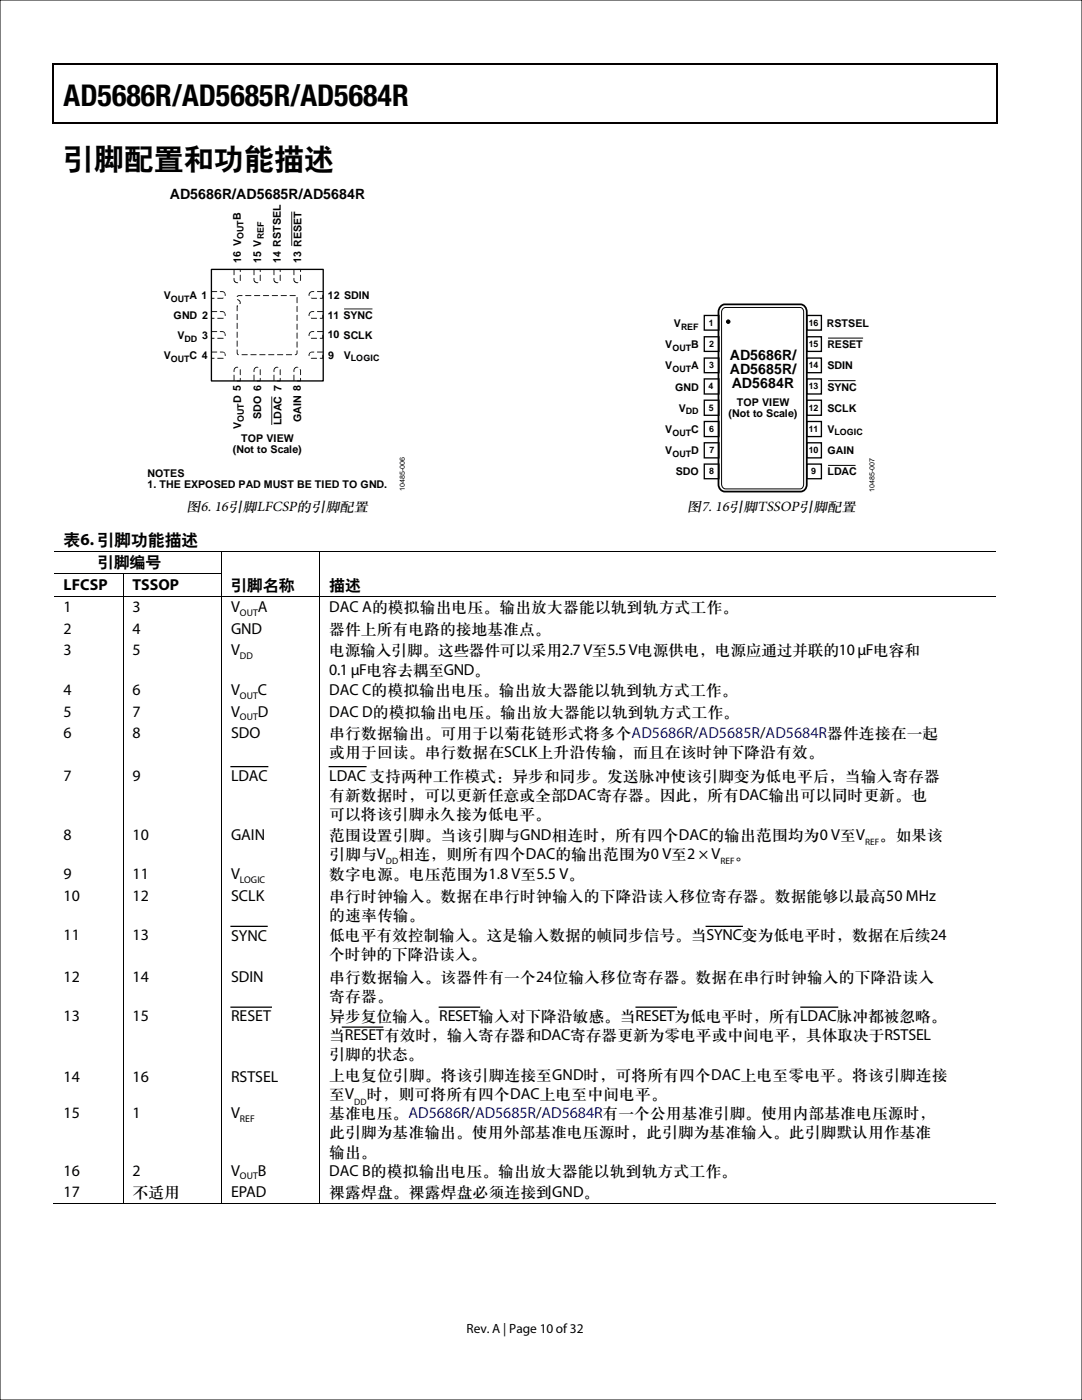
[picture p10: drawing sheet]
<svg xmlns="http://www.w3.org/2000/svg" width="216mm" height="279mm" viewBox="0 0 216 279" stroke-linecap="round" stroke-linejoin="round" font-family="sans-serif">
<g fill="none" stroke="#000" stroke-width=".2">
<path d="M144.2 61.6l.6-.2h14.9a.8 .8 0 0 1 .7 .8v34.4a.84 .84 0 0 1-.7 1h-14.9a.9 .9 0 0 1-.8-1v-34.4zM165.2 76h5.5M165.2 67.5h7M165.2 92.9h5.5M10.8 110h33.3M10.8 114.5h13.7M10.8 119h13.7M24.6 114.6v4.3M24.6 119.1v121M24.6 114.5h19.5M24.6 119h19.5M44.2 110.1v4.3"/>
<path d="M44.2 114.6v4.3M44.2 119.1v121M44.3 110h19.4M44.3 119h19.4M63.8 110.1v4.3M63.8 114.6v4.3M63.8 119.1v121M63.9 110h134.9M63.9 119h134.9M10.5 240.2h14M24.6 240.2h19.5M44.3 240.2h19.4"/>
<path d="M63.9 240.2h134.9"/>
<circle cx="145.3" cy="64.2" r=".35"/>
</g>
<g fill="#000">
<path d="M10.5 12.7h.3v1h-.3zM198.8 12.7h.2v1h-.2zM198.8 12.7h.2v.3h-.2zM198.8 24.4h.2v.3h-.2zM24.5 114.4h.1v.2h-.1zM24.5 118.9h.1v.2h-.1zM44.1 109.9h.2v.2h-.2zM44.1 114.4h.2v.2h-.2zM44.1 118.9h.2v.2h-.2zM63.7 109.9h.2v.2h-.2zM63.7 114.4h.2v.2h-.2zM63.7 118.9h.2v.2h-.2z"/>
<path d="M24.5 240.1h.1v.2h-.1zM44.1 240.1h.2v.2h-.2zM63.7 240.1h.2v.2h-.2z"/>
<path d="M43.9 58.2v.1h.5a.78 .78 0 0 1 .5 .8l.1-.1a.78 .78 0 0 0-.3-.8 .78 .78 0 0 0-.8 0zM42.2 58.1v.3v-.2h1.1zM42.1 58.9v.6l.7 .1v-.1l-.5-.1v-.5zM43.4 59.5v.1l1.2-.1-.1-.1z"/>
<path d="M46.6 55.5a.73 .73 0 0 0 .2 .8 .73 .73 0 0 0 .7 .2v-.1a.92 .92 0 0 1-.8-1zM46.6 53.7l.1 1.2 .1-1.1zM47.3 53.7v.2h.6v.3l.1 .1v-.6zM47.9 54.8v1.3l.1-1.2z"/>
<path d="M50.6 55.5a.72 .72 0 0 0 .2 .8 .72 .72 0 0 0 .8 .1 .91 .91 0 0 1-.9-1zM50.6 53.7l.1 1.2 .1-1.1zM51.3 53.7v.2h.5v.3l.2 .1v-.6zM51.9 54.8v1.3l.1-1.2z"/>
<path d="M54.6 55.5a.71 .71 0 0 0 .2 .8 .71 .71 0 0 0 .8 .1 .91 .91 0 0 1-.9-1zM54.7 53.7v1.2zM55.3 53.7l.1 .2h.4v.3l.2 .1v-.6zM55.9 54.8v1.3l.1-1.2z"/>
<path d="M58.6 55.5a.71 .71 0 0 0 .2 .8 .71 .71 0 0 0 .7 .1 .91 .91 0 0 1-.8-1zM58.6 53.8l.1 1.1v-1.1zM59.3 53.7l.1 .2h.5v.4l.2-.1-.1-.5zM59.9 54.8v1.3l.2-.2v-1z"/>
<path d="M57.8 59h1.2zM59.3 59.3v1.2zM59.3 61v1.3zM59.3 62.8v1.3zM59.2 64.7l.1 1.1 .1-1.1zM59.2 66.4l.1 1.2 .1-1.2zM59.3 68.1v1.3zM59.2 70v.6l-.4 .3a.42 .42 0 0 0 .6-.5l-.1-.5zM57.1 70.7v.2l1.2-.1zM55.3 70.7l.1 .2 1.1-.1zM53.5 70.7l.1 .2 1.2-.1zM51.8 70.7v.2l1.2-.1zM50 70.7l.1 .2 1.1-.1zM48.2 70.7l.1 .2 1.1-.1zM47.2 69.8l.1 .8 .3 .3 .1-.1-.3-.4v-.6zM47.2 68l.1 1.2 .1-1.2zM47.2 66.2l.1 1.2 .1-1.1zM47.2 64.5l.1 1.1 .1-1.1zM47.2 62.7l.1 1.2 .1-1.2zM47.2 61l.1 1.1v-1.1h.2zM47.3 59.8a.78 .78 0 0 1 .6 .9 .56 .56 0 0 0 0-.7 .56 .56 0 0 0-.6-.2zM47.3 59l-.1 .2 .2 .1 .3-.2 .7-.1-.7-.1zM49 58.9v.2l1.2-.1zM50.8 58.9v.2l1.1-.1zM52.5 58.9v.2l1.2-.1zM54.2 59h1.3zM56 59h1.2z"/>
<path d="M61.8 58.3l-.2 .5 .2 .3a.71 .71 0 0 1 .9-.8v-.1a.8 .8 0 0 0-.9 .1zM63.3 58.2v.1l1.2-.1zM64.3 58.9v.5l-.5 .1 .1 .1 .6-.1v-.6zM62 59.4l.3 .2 1-.1z"/>
<path d="M43.9 70.2l.1 .1 .8 .1 .1 .7 .1-.2a.79 .79 0 0 0-1.1-.7zM42.2 70.2v.1h1.1zM42.1 70.9l.1 .7 .6-.1v-.1h-.5v-.5zM43.4 71.4v.2l1.2-.1v-.1z"/>
<path d="M43.9 66.1v.2l.9 .1v.6l.2 .1a.8 .8 0 0 0-.3-.9 .8 .8 0 0 0-.8-.1zM42.2 66.1v.3v-.2h1.1zM42.1 66.9v.6l.7 .1v-.2h-.5v-.5zM43.4 67.4v.2l1.2-.1z"/>
<path d="M43.9 62.1v.2l.9 .2v.5h.2a.79 .79 0 0 0-.3-.8 .79 .79 0 0 0-.8-.1zM42.2 62.1v.3v-.2h1.1zM42.1 62.9v.6l.7 .1v-.2h-.5v-.5zM43.4 63.4v.2l1.2-.1v-.1z"/>
<path d="M46.8 73.4l-.2 .5 .1 .4a.77 .77 0 0 1 .8-.9l-.2-.2zM46.6 74.8l.1 1.2 .1-1.1zM47.3 75.9v.2h.6l.1-.7-.1 .1v.4zM47.9 73.7v1.2l.1-1.2z"/>
<path d="M50.8 73.4l-.2 .5 .1 .4a.79 .79 0 0 1 .7-.9h.2l-.3-.2zM50.6 74.8l.1 1.2 .1-1.1zM51.3 75.9v.2h.6l.1-.7-.2 .1v.4zM51.8 73.7l.1 1.2 .1-1.2z"/>
<path d="M54.8 73.4l-.2 .5 .1 .4a.79 .79 0 0 1 .7-.9h.2l-.3-.2zM54.6 74.8l.1 1.2 .1-1.1zM55.3 75.9l.1 .2h.5l.1-.7-.2 .1v.4zM55.9 73.7v1.2l.1-1.2z"/>
<path d="M58.8 73.4l-.2 .5 .1 .4a.78 .78 0 0 1 .7-.9l-.1-.2zM58.6 74.8l.1 1.2v-1.1zM59.3 75.9l.1 .2h.6l.1-.6-.2-.1v.5zM59.8 73.7l.2 1.2 .1-1-.1-.2z"/>
<path d="M61.8 70.4l-.2 .5 .2 .2a.62 .62 0 0 1 .2-.7 .62 .62 0 0 1 .6-.1l.1-.1h-.4zM63.3 70.2v.1h1.2zM64.3 70.8v.6h-.5l.1 .2 .6-.1v-.6zM62.1 71.4v.2l1.2-.1z"/>
<path d="M61.8 66.3l-.2 .6 .2 .2a.71 .71 0 0 1 .9-.8v-.1a.78 .78 0 0 0-.9 .1zM63.3 66.1v.2l1.2-.1zM64.3 66.8v.6h-.5l.1 .2 .6-.1v-.6zM62 67.4l.1 .2 1.2-.1z"/>
<path d="M61.8 62.3l-.2 .6 .2 .2a.71 .71 0 0 1 .9-.8v-.1a.78 .78 0 0 0-.9 .1zM63.3 62.1v.2l1.2-.1zM64.3 62.9v.5h-.5l.1 .2 .6-.1v-.6zM62 63.4l.1 .2 1.2-.1z"/>
<circle cx="145.3" cy="64.2" r=".35"/>
</g>
<g fill="none" stroke="#000" stroke-width=".25">
<path d="M10.5 12.8h188.3M10.7 13.7v11M198.9 13.7v11M10.5 24.5h188.3M46.1 153h7.3M65.7 153h7.3M46.1 184.9h7.2M140.9 184.9h7.2M46.1 201h8M68.3 205h8.1M87.7 201h8M126.9 201h8.1"/>
<path d="M159.8 201h7.3"/>
</g>
<g fill="none" stroke="#000" stroke-width=".27">
<path d="M42.2 53.8h22.3v22.2h-22.3zM140.5 63h3v2.9h-3zM140.5 67.2h3v2.9h-3zM140.5 71.5h3v2.9h-3zM140.5 75.6h3v3h-3zM140.5 79.9h3v3h-3zM161 63h2.9v2.9h-2.9zM161 67.2h2.9v2.9h-2.9zM161 71.5h2.9v2.9h-2.9zM161 75.6h2.9v3h-2.9zM161 79.9h2.9v3h-2.9zM140.5 84.1h3v3h-3z"/>
<path d="M140.5 88.4h3v3h-3zM140.5 92.6h3v2.9h-3zM161 84.1h2.9v3h-2.9zM161 88.4h2.9v3h-2.9zM161 92.6h2.9v2.9h-2.9z"/>
</g>
<path d="M58.2 42.2v6.9M54.2 79.1v5.7M68.7 61.7h5.6" fill="none" stroke="#231f20" stroke-width=".2"/>
<path d="M143.9 61l.7-.3h15.1a1.37 1.37 0 0 1 1.3 1.5v34.5a1.33 1.33 0 0 1-1.3 1.4h-15.1a1.35 1.35 0 0 1-1.2-1.4v-34.5v-.4z" fill="none" stroke="#000" stroke-width=".35"/>
<g fill="#040000">
<path d="M198.8 24.4h.2v.3h-.2z"/>
<path d="M10.5 12.7h.3v1h-.3z"/>
</g>
<path d="M10.5 12.8h188.3" fill="none" stroke="#040000" stroke-width=".25"/>
<g fill="#040000">
<path d="M198.8 12.7h.2v1h-.2z"/>
<path d="M198.8 12.7h.2v.3h-.2z"/>
</g>
<path d="M10.7 13.7v11M198.9 13.7v11M10.5 24.5h188.3" fill="none" stroke="#040000" stroke-width=".25"/>
<path d="M0 0h215.9v279.4h-215.9z" fill="none" stroke="#000" stroke-width=".2"/>
<g font-size="6">
<text x="12.7" y="21.1">AD5686R/AD5685R/AD5684R</text>
<text x="12.7" y="33.6">引脚配置和功能描述</text>
</g>
<text font-size="3.4" x="12.7" y="108.7">表6. 引脚功能描述</text>
<g font-size="3.2">
<text x="19.5" y="113.2">引脚编号</text>
<text x="12.7" y="117.8">LFCSP</text>
<text x="26.5" y="117.8">TSSOP</text>
<text x="46.1" y="117.8">引脚名称</text>
<text x="65.7" y="117.8">描述</text>
<text x="12.7" y="122.2">1</text>
<text x="26.5" y="122.2">3</text>
<text x="46.1" y="122.2">V</text>
<text x="51.5" y="122.2">A</text>
<text x="65.7" y="122.2">DAC A的模拟输出电压。输出放大器能以轨到轨方式工作。</text>
<text x="12.7" y="126.5">2</text>
<text x="12.7" y="130.8">3</text>
<text x="26.5" y="126.5">4</text>
<text x="26.5" y="130.8">5</text>
<text x="46.1" y="126.5">GND</text>
<text x="46.1" y="130.8">V</text>
<text x="65.7" y="130.8">电源输入引脚。这些器件可以采用2.7 V至5.5 V电源供电，电源应通过并联的10 μF电容和</text>
<text x="65.7" y="126.5">器件上所有电路的接地基准点。</text>
<text x="65.7" y="134.6">0.1 μF电容去耦至GND。</text>
<text x="12.7" y="138.7">4</text>
<text x="12.7" y="143">5</text>
<text x="26.5" y="138.7">6</text>
<text x="26.5" y="143">7</text>
<text x="46.1" y="138.7">V</text>
<text x="46.1" y="143">V</text>
<text x="51.4" y="138.7">C</text>
<text x="51.5" y="143">D</text>
<text x="65.7" y="138.7">DAC C的模拟输出电压。输出放大器能以轨到轨方式工作。</text>
<text x="65.7" y="143">DAC D的模拟输出电压。输出放大器能以轨到轨方式工作。</text>
<text x="12.7" y="147.3">6</text>
<text x="26.5" y="147.3">8</text>
<text x="46.1" y="147.3">SDO</text>
<text x="65.7" y="147.3">串行数据输出。可用于以菊花链形式将多个AD5686R/AD5685R/AD5684R器件连接在一起</text>
<text x="12.7" y="155.8">7</text>
<text x="26.5" y="155.8">9</text>
<text x="46.1" y="155.8">LDAC</text>
<text x="65.7" y="155.8">LDAC 支持两种工作模式：异步和同步。发送脉冲使该引脚变为低电平后，当输入寄存器</text>
<text x="65.7" y="151.1">或用于回读。串行数据在SCLK上升沿传输，而且在该时钟下降沿有效。</text>
<text x="65.7" y="159.6">有新数据时，可以更新任意或全部DAC寄存器。因此，所有DAC输出可以同时更新。也</text>
<text x="12.7" y="167.6">8</text>
<text x="26.5" y="167.6">10</text>
<text x="46.1" y="167.6">GAIN</text>
<text x="65.7" y="167.6">范围设置引脚。当该引脚与GND相连时，所有四个DAC的输出范围均为0 V至V</text>
<text x="65.7" y="163.5">可以将该引脚永久接为低电平。</text>
<text x="175.5" y="167.6">。如果该</text>
<text x="65.7" y="171.4">引脚与V</text>
<text x="79.5" y="171.4">相连，则所有四个DAC的输出范围为0 V至2 × V</text>
<text x="146.6" y="171.4">。</text>
<text x="12.7" y="175.5">9</text>
<text x="12.7" y="179.8">10</text>
<text x="26.5" y="175.5">11</text>
<text x="26.5" y="179.8">12</text>
<text x="46.1" y="175.5">V</text>
<text x="46.1" y="179.8">SCLK</text>
<text x="65.7" y="175.5">数字电源。电压范围为1.8 V至5.5 V。</text>
<text x="65.7" y="179.8">串行时钟输入。数据在串行时钟输入的下降沿读入移位寄存器。数据能够以最高50 MHz</text>
<text x="65.7" y="183.6">的速率传输。</text>
<text x="12.7" y="187.7">11</text>
<text x="26.5" y="187.7">13</text>
<text x="46.1" y="187.7">SYNC</text>
<text x="65.7" y="187.7">低电平有效控制输入。这是输入数据的帧同步信号。当SYNC变为低电平时，数据在后续24</text>
<text x="65.7" y="191.5">个时钟的下降沿读入。</text>
<text x="12.7" y="195.9">12</text>
<text x="26.5" y="195.9">14</text>
<text x="46.1" y="195.9">SDIN</text>
<text x="65.7" y="195.9">串行数据输入。该器件有一个24位输入移位寄存器。数据在串行时钟输入的下降沿读入</text>
<text x="12.7" y="203.8">13</text>
<text x="26.5" y="203.8">15</text>
<text x="46.1" y="203.8">RESET</text>
<text x="65.7" y="203.8">异步复位输入。RESET输入对下降沿敏感。当RESET为低电平时，所有LDAC脉冲都被忽略。</text>
<text x="65.7" y="199.7">寄存器。</text>
<text x="65.7" y="207.6">当RESET有效时，输入寄存器和DAC寄存器更新为零电平或中间电平，具体取决于RSTSEL</text>
<text x="12.7" y="216">14</text>
<text x="26.5" y="216">16</text>
<text x="46.1" y="216">RSTSEL</text>
<text x="65.7" y="215.6">上电复位引脚。将该引脚连接至GND时，可将所有四个DAC上电至零电平。将该引脚连接</text>
<text x="65.7" y="211.4">引脚的状态。</text>
<text x="65.7" y="219.4">至V</text>
<text x="73.2" y="219.4">时，则可将所有四个DAC上电至中间电平。</text>
<text x="12.7" y="223.2">15</text>
<text x="26.5" y="223.2">1</text>
<text x="46.1" y="223.2">V</text>
<text x="65.7" y="223.2">基准电压。AD5686R/AD5685R/AD5684R有一个公用基准引脚。使用内部基准电压源时，</text>
<text x="65.7" y="227">此引脚为基准输出。使用外部基准电压源时，此引脚为基准输入。此引脚默认用作基准</text>
<text x="65.7" y="230.8">输出。</text>
<text x="12.7" y="234.7">16</text>
<text x="12.7" y="238.9">17</text>
<text x="26.5" y="234.7">2</text>
<text x="26.5" y="238.9">不适用</text>
<text x="46.1" y="234.7">V</text>
<text x="46.1" y="238.9">EPAD</text>
<text x="51.5" y="234.7">B</text>
<text x="65.7" y="238.9">裸露焊盘。裸露焊盘必须连接到GND。</text>
<text x="65.7" y="234.7">DAC B的模拟输出电压。输出放大器能以轨到轨方式工作。</text>
</g>
<g font-size="2.9">
<text x="37.2" y="102">图6. 16引脚LFCSP的引脚配置</text>
<text x="137.1" y="102">图7. 16引脚TSSOP引脚配置</text>
</g>
<g font-size="2.8">
<text x="33.9" y="39.7">AD5686R/AD5685R/AD5684R</text>
<text x="145.6" y="71.8">AD5686R/</text>
<text x="145.6" y="74.6">AD5685R/</text>
<text x="146" y="77.5">AD5684R</text>
</g>
<text font-size="2.7" x="93.1" y="266">Rev. A | Page 10 of 32</text>
<g font-size="2.1">
<text x="48.1" y="43.9" transform="rotate(-90 48.1 43.9)">B</text>
<text x="48.1" y="52.4" transform="rotate(-90 48.1 52.4)">16 V</text>
<text x="52.1" y="52.4" transform="rotate(-90 52.1 52.4)">15 V</text>
<text x="56" y="52.4" transform="rotate(-90 56 52.4)">14 RSTSEL</text>
<text x="60.1" y="52.4" transform="rotate(-90 60.1 52.4)">13 RESET</text>
<text x="32.7" y="59.7">V</text>
<text x="37.8" y="59.7">A 1</text>
<text x="65.4" y="59.7">12 SDIN</text>
<text x="34.6" y="63.7">GND 2</text>
<text x="65.4" y="63.7">11 SYNC</text>
<text x="134.5" y="65.2">V</text>
<text x="165" y="65.2">RSTSEL</text>
<text x="32.7" y="71.6">V</text>
<text x="35.4" y="67.7">V</text>
<text x="37.8" y="71.6">C 4</text>
<text x="40.3" y="67.6">3</text>
<text x="65.4" y="67.6">10 SCLK</text>
<text x="65.5" y="71.6">9</text>
<text x="68.6" y="71.6">V</text>
<text x="132.7" y="69.5">V</text>
<text x="137.9" y="69.5">B</text>
<text x="165.1" y="69.4">RESET</text>
<text x="132.7" y="73.7">V</text>
<text x="134.7" y="78">GND</text>
<text x="137.9" y="73.7">A</text>
<text x="165.1" y="73.7">SDIN</text>
<text x="165.1" y="77.9">SYNC</text>
<text x="48.1" y="80.5" transform="rotate(-90 48.1 80.5)">D 5</text>
<text x="52.1" y="83.6" transform="rotate(-90 52.1 83.6)">SDO 6</text>
<text x="135.5" y="82.2">V</text>
<text x="145.4" y="83.2">(Not to Scale)</text>
<text x="147" y="81.1">TOP VIEW</text>
<text x="165.1" y="82.1">SCLK</text>
<text x="48.1" y="85.7" transform="rotate(-90 48.1 85.7)">V</text>
<text x="48.1" y="88.3">TOP VIEW</text>
<text x="56.2" y="84.9" transform="rotate(-90 56.2 84.9)">LDAC 7</text>
<text x="60.1" y="84.3" transform="rotate(-90 60.1 84.3)">GAIN 8</text>
<text x="132.7" y="86.4">V</text>
<text x="137.9" y="86.4">C</text>
<text x="165.1" y="86.4">V</text>
<text x="29.5" y="95.3">NOTES</text>
<text x="46.5" y="90.4">(Not to Scale)</text>
<text x="132.7" y="90.7">V</text>
<text x="134.8" y="94.9">SDO</text>
<text x="137.9" y="90.7">D</text>
<text x="165.1" y="90.7">GAIN</text>
<text x="165.1" y="94.9">LDAC</text>
<text x="29.5" y="97.4">1. THE EXPOSED PAD MUST BE TIED TO GND.</text>
</g>
<g font-size="1.9">
<text x="47.9" y="122.9">OUT</text>
<text x="47.9" y="131.5">DD</text>
<text x="47.9" y="139.4">OUT</text>
<text x="47.9" y="143.7">OUT</text>
<text x="77" y="172.5">DD</text>
<text x="143.8" y="172.5">REF</text>
<text x="172.6" y="168.7">REF</text>
<text x="47.9" y="176.2">LOGIC</text>
<text x="70.7" y="220.5">DD</text>
<text x="47.9" y="223.9">REF</text>
<text x="47.9" y="235.4">OUT</text>
</g>
<g font-size="1.8">
<text x="48.6" y="47.7" transform="rotate(-90 48.6 47.7)">OUT</text>
<text x="52.7" y="47.8" transform="rotate(-90 52.7 47.8)">REF</text>
<text x="34.1" y="60.2">OUT</text>
<text x="135.9" y="65.8">REF</text>
<text x="141.4" y="65">1</text>
<text x="161.4" y="65">16</text>
<text x="36.8" y="68.2">DD</text>
<text x="134.2" y="70">OUT</text>
<text x="141.5" y="69.3">2</text>
<text x="161.4" y="69.2">15</text>
<text x="34.1" y="72.2">OUT</text>
<text x="70" y="72.1">LOGIC</text>
<text x="134.2" y="74.2">OUT</text>
<text x="141.4" y="77.7">4</text>
<text x="141.5" y="73.5">3</text>
<text x="161.4" y="73.5">14</text>
<text x="161.4" y="77.7">13</text>
<text x="136.9" y="82.7">DD</text>
<text x="141.4" y="81.9">5</text>
<text x="161.4" y="82">12</text>
<text x="48.6" y="84.3" transform="rotate(-90 48.6 84.3)">OUT</text>
<text x="134.2" y="86.9">OUT</text>
<text x="141.5" y="86.2">6</text>
<text x="161.4" y="86.2">11</text>
<text x="166.5" y="86.9">LOGIC</text>
<text x="134.2" y="91.2">OUT</text>
<text x="141.5" y="94.6">8</text>
<text x="141.5" y="90.4">7</text>
<text x="161.4" y="90.4">10</text>
<text x="161.9" y="94.7">9</text>
</g>
<g font-size="1.4">
<text x="80.8" y="98.1" transform="rotate(-90 80.8 98.1)">10485-006</text>
<text x="174.5" y="98.1" transform="rotate(-90 174.5 98.1)">10485-007</text>
</g>
</svg>
